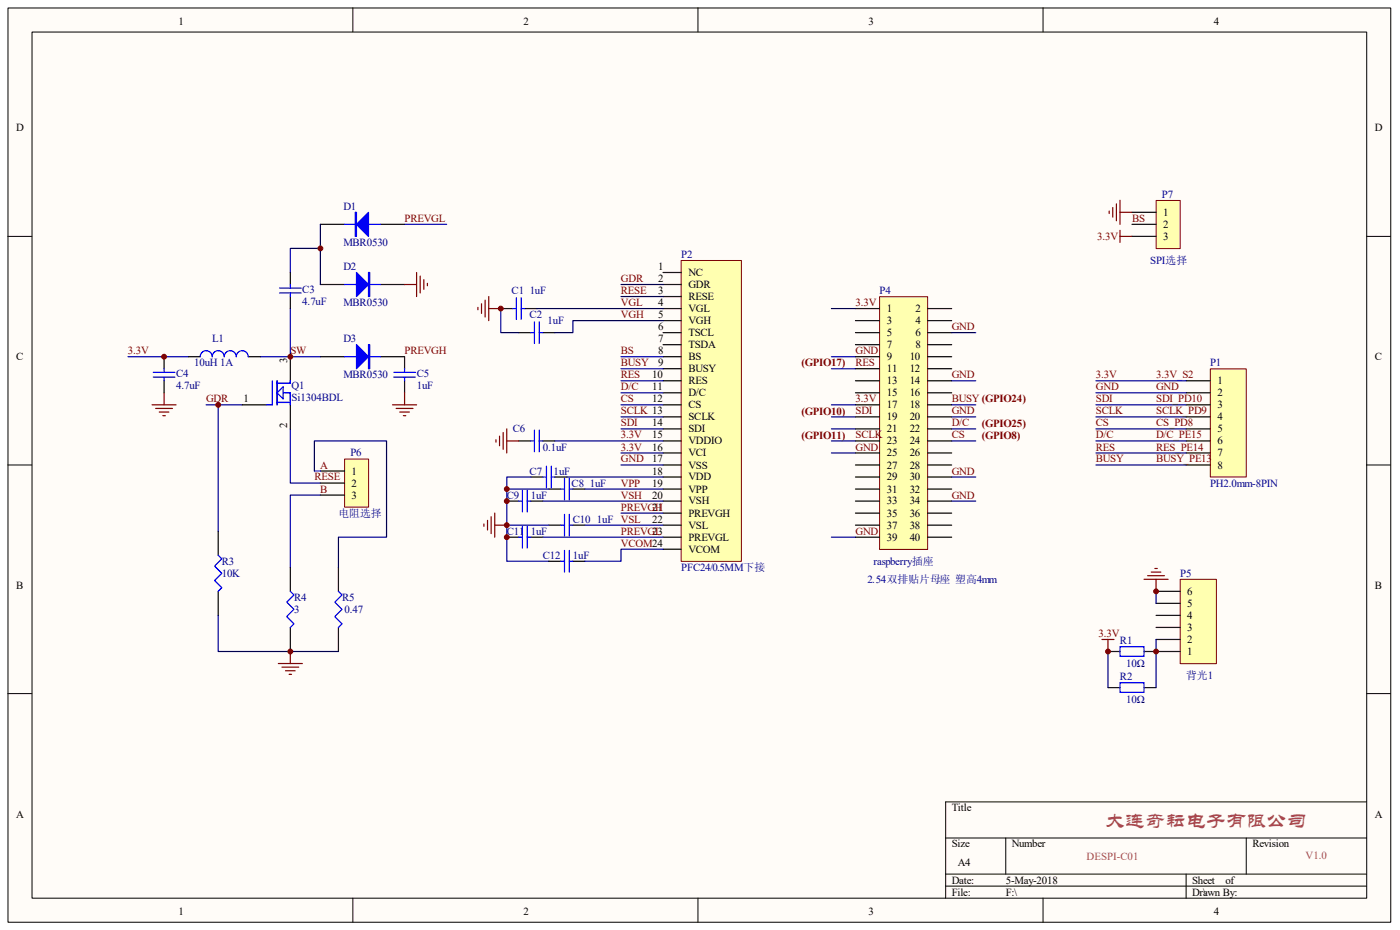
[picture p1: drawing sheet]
<svg xmlns="http://www.w3.org/2000/svg" width="244mm" height="162mm" viewBox="0 0 244 162" stroke-linecap="round" stroke-linejoin="round" font-family="sans-serif">
<path d="M1.4 1.4h241v159.2h-241z" fill="#fffcf8"/>
<g fill="none" stroke="#000" stroke-width=".17">
<path d="M1.4 1.4h241v159.2h-241zM5.6 5.6h232.6v150.9h-232.6zM61.5 1.4v4.1M121.7 1.4v4.1M181.8 1.4v4.1M1.4 41.2h4.1M238.2 41.2h4.2M1.4 81h4.1M238.2 81h4.2M1.4 120.8h4.1M238.2 120.8h4.2M238.2 139.7h-73.4v16.8"/>
<path d="M61.5 156.5v4.1M121.7 156.5v4.1M164.8 146h73.4M164.8 152.3h73.4M164.8 154.4h73.4M175.3 146v6.3M181.8 156.5v4.1M206.8 152.3v4.2M217.2 146v6.3"/>
</g>
<g fill="none" stroke="#000" stroke-width=".21">
<path d="M50.6 47.5v2.1M50.6 51.7v2.1M87.3 53.8h2.1M90.4 57.9h2.1M91.5 53.8h2.1M94.6 57.9h2.1M28.6 62.1v2.1M28.6 66.3v2.1M70.5 62.1v2.1M70.5 66.3v2.1M90.4 76.8h2.1M94.6 76.8h2.1"/>
<path d="M88.3 87.3h2.1M88.3 93.6h2.1M92.5 87.3h2.1M92.5 93.6h2.1M95.7 85.2h2.1M95.7 91.5h2.1M95.7 97.8h2.1M99.9 85.2h2.1M99.9 91.5h2.1M99.9 97.8h2.1"/>
</g>
<g fill="none" stroke="#00f" stroke-width=".21">
<path d="M48.7 50.2h3.8M48.7 51h3.8M50.6 49.6v.6M50.6 51v.7M89.4 53.8h.6M90 51.9v3.7M90.9 53.8h.6M90.9 51.9v3.7M92.5 57.9h.7M93.2 56.1v3.7M94 57.9h.6M94 56.1v3.7"/>
<path d="M26.7 64.9h3.8M26.7 65.7h3.8M28.6 64.2v.7M28.6 65.7v.6M68.6 64.9h3.8M68.6 65.7h3.8M70.5 64.2v.7M70.5 65.7v.6M92.5 76.8h.7M93.2 74.9v3.8M94 76.8h.6M94 74.9v3.8"/>
<path d="M90.4 87.3h.7M90.4 93.6h.7M91.1 85.4v3.8M91.1 91.7v3.8M91.9 87.3h.6M91.9 85.4v3.8M91.9 91.7v3.8M91.9 93.6h.6M97.8 85.2h.6M97.8 91.5h.6M97.8 97.8h.6M98.4 83.3v3.8"/>
<path d="M98.4 89.6v3.8M98.4 95.9v3.8M99.2 85.2h.7M99.2 83.3v3.8M99.2 89.6v3.8M99.2 95.9v3.8M99.2 91.5h.7M99.2 97.8h.7"/>
</g>
<path d="M83.3 53.5v.5M83.9 52.9v1.7M84.6 52.3v2.9M85.2 51.7v4.1M85.2 53.8h2.1" fill="none" stroke="#800000" stroke-width=".21"/>
<path d="M118.8 45.4h10.4v52.4h-10.4z" fill="#ffffb0"/>
<path d="M118.7 45.4h10.5v52.4h-10.5z" fill="none" stroke="#800000" stroke-width=".17"/>
<g fill="none" stroke="#000" stroke-width=".21">
<path d="M55.9 39.1h4.1M66.3 39.1h4.2M55.9 49.6h4.1M66.3 49.6h4.2M115.6 57.9h3.1M115.6 55.8h3.1M115.6 53.8h3.1M115.6 51.7h3.1M115.6 49.6h3.1M115.6 47.5h3.1M32.8 62.1h2.1M43.3 62.1h2.1"/>
<path d="M55.9 62.1h4.1M66.3 62.1h4.2M115.6 78.9h3.1M115.6 76.8h3.1M115.6 74.7h3.1M115.6 72.6h3.1M115.6 70.5h3.1M115.6 68.4h3.1M115.6 66.3h3.1M115.6 64.2h3.1M115.6 62.1h3.1M115.6 60h3.1"/>
<path d="M38 92.5v4.2M50.6 98.8v4.2M92.5 83.1h2.1M96.7 83.1h2.1M115.6 95.7h3.1M115.6 93.6h3.1M115.6 91.5h3.1M115.6 89.4h3.1M115.6 87.3h3.1M115.6 85.2h3.1M115.6 83.1h3.1M115.6 81h3.1"/>
<path d="M38 103v4.2M50.6 109.3v4.2"/>
</g>
<g fill="none" stroke="#000080" stroke-width=".21">
<path d="M55.9 39.1v10.5M70.5 39.1h7.4M50.6 53.8v8.3M55.9 43.3h-5.3v4.2M87.3 53.8v4.1h3.1M93.6 53.8h22M108.3 49.6h7.3M108.3 51.7h7.3M115.6 55.8h-15.7v2.1h-3.2M22.3 62.1h10.5M35.9 70.5h6.3M45.4 62.1h10.5"/>
<path d="M96.7 76.8h18.9M108.3 78.9h7.3M88.3 85.2h7.4M88.3 91.5h7.4M92.5 83.1h-4.2v14.7h7.4M94.6 87.3h21M94.6 93.6h21M98.8 83.1h16.8M102 91.5h13.6M102 85.2h13.6M108.3 81h7.3M108.3 89.4h7.3"/>
<path d="M115.6 95.7h-7.3v2.1h-6.3"/>
</g>
<g fill="none" stroke="#800000" stroke-width=".21">
<path d="M70.5 49.6h2.1M72.6 47.5v4.2M73.2 48.1v2.9M73.9 48.7v1.7M74.5 49.3v.5M26.5 70.5h4.2M27.1 71.1h3M27.8 71.8h1.6M28.4 72.4h.4M28.6 68.4v2.1M68.4 70.5h4.2M69.1 71.1h2.9"/>
<path d="M69.7 71.8h1.7M70.3 72.4h.4M70.5 68.4v2.1M86.5 76.6v.4M87.1 76v1.6M87.7 75.3v3M88.3 74.7v4.2M88.3 76.8h2.1M84.4 91.3v.4M85 90.6v1.7M85.6 90v2.9M86.2 89.4v4.2"/>
<path d="M86.2 91.5h2.1M48.5 115.6h4.2M49.1 116.2h3M49.8 116.8h1.7M50.4 117.5h.4M50.6 113.5v2.1"/>
</g>
<path d="M60 39.1h6.3M60 49.6h6.3M34.9 62.1a1.05 1.05 0 0 1 1-1 1.05 1.05 0 0 1 1.1 1 1.05 1.05 0 0 1 1-1 1.05 1.05 0 0 1 1.1 1 1.05 1.05 0 0 1 1-1 1.05 1.05 0 0 1 1.1 1 1.05 1.05 0 0 1 1-1 1.05 1.05 0 0 1 1.1 1M60 62.1h6.3M38 96.7l.7 .6-1.3 1.3 1.3 1.3-1.3 1.2 1.3 1.3-.7 .6M94.6 83.1h.7M95.3 81.2v3.8M96.1 83.1h.6M96.1 81.2v3.8M50.6 103l.6 .6-1.2 1.3 1.2 1.3-1.2 1.2 1.2 1.3-.6 .6" fill="none" stroke="#00f" stroke-width=".21"/>
<g fill="#00f" stroke="#00f" stroke-width=".21">
<path d="M62.1 60l2.1 2.1-2.1 2.1z"/>
<path d="M62.1 47.5l2.1 2.1-2.1 2.1z"/>
<path d="M62.1 39.1l2.1-2.1v4.2z"/>
<path d="M64.2 60h.2v4.2h-.2z" fill-rule="evenodd"/>
<path d="M64.2 47.5h.2v4.2h-.2z" fill-rule="evenodd"/>
<path d="M61.9 37h.2v4.2h-.2z" fill-rule="evenodd"/>
</g>
<path d="M60.1 80h4.2v8.3h-4.2z" fill="#ffffb0"/>
<path d="M60.1 80h4.2v8.3h-4.2z" fill="none" stroke="#800000" stroke-width=".17"/>
<path d="M55.9 82h4.1M55.9 84.1h4.1M55.9 86.2h4.1M59 98.8v4.2M59 109.3v4.2" fill="none" stroke="#000" stroke-width=".21"/>
<path d="M38 70.5v22M50.6 74.7v9.4h5.3M55.9 86.2h-5.3v12.6M38 107.2v6.3h21" fill="none" stroke="#000080" stroke-width=".21"/>
<path d="M59 103l.6 .6-1.2 1.3 1.2 1.3-1.2 1.2 1.2 1.3-.6 .6" fill="none" stroke="#00f" stroke-width=".21"/>
<path d="M153.4 51.7h8.3v44h-8.3z" fill="#ffffb0"/>
<path d="M153.3 51.7h8.4v44h-8.4z" fill="none" stroke="#800000" stroke-width=".17"/>
<g fill="none" stroke="#000" stroke-width=".21">
<path d="M149.1 53.8h4.2M149.1 55.8h4.2M149.1 57.9h4.2M161.7 53.8h4.2M161.7 55.8h4.2M161.7 57.9h4.2M149.1 60h4.2M149.1 62.1h4.2M149.1 64.2h4.2M149.1 66.3h4.2M149.1 68.4h4.2M149.1 70.5h4.2"/>
<path d="M149.1 72.6h4.2M149.1 74.7h4.2M149.1 76.8h4.2M149.1 78.9h4.2M161.7 60h4.2M161.7 62.1h4.2M161.7 64.2h4.2M161.7 66.3h4.2M161.7 68.4h4.2M161.7 70.5h4.2M161.7 72.6h4.2M161.7 74.7h4.2"/>
<path d="M161.7 76.8h4.2M161.7 78.9h4.2M149.1 81h4.2M149.1 83.1h4.2M149.1 85.2h4.2M149.1 87.3h4.2M149.1 89.4h4.2M149.1 91.5h4.2M149.1 93.6h4.2M161.7 81h4.2M161.7 83.1h4.2M161.7 85.2h4.2"/>
<path d="M161.7 87.3h4.2M161.7 89.4h4.2M161.7 91.5h4.2M161.7 93.6h4.2"/>
</g>
<path d="M108.3 64.2h7.3M108.3 66.3h7.3M108.3 68.4h7.3M108.3 70.5h7.3M108.3 72.6h7.3M108.3 74.7h7.3" fill="none" stroke="#000080" stroke-width=".21"/>
<path d="M205.8 101h6.2v14.6h-6.2z" fill="#ffffb0"/>
<path d="M205.7 100.9h6.3v14.7h-6.3z" fill="none" stroke="#800000" stroke-width=".17"/>
<path d="M193.1 113.5h2.1M199.4 113.5h6.3M201.5 111.4h4.2M201.5 109.3h4.2M201.5 107.2h4.2M201.5 105.1h4.2M201.5 103h4.2" fill="none" stroke="#000" stroke-width=".21"/>
<path d="M108.3 62.1h7.3M201.5 103v2.1" fill="none" stroke="#000080" stroke-width=".21"/>
<path d="M200.7 99.7h1.7M201.3 99h.4M192.1 111.4h2.1M193.1 111.4v2.1M199.4 100.9h4.2M200.1 100.3h2.9M201.5 100.9v2.1" fill="none" stroke="#800000" stroke-width=".21"/>
<path d="M195.2 112.6h4.2v1.7h-4.2z" fill="none" stroke="#00f" stroke-width=".21"/>
<path d="M201.6 35h4.1v8.3h-4.1z" fill="#ffffb0"/>
<path d="M201.5 34.9h4.2v8.4h-4.2z" fill="none" stroke="#800000" stroke-width=".17"/>
<path d="M197.3 37h4.2M197.3 39.1h4.2M197.3 41.2h4.2M193.1 119.8h2.1M199.4 119.8h2.1" fill="none" stroke="#000" stroke-width=".21"/>
<path d="M195.2 118.9h4.2v1.7h-4.2z" fill="none" stroke="#00f" stroke-width=".21"/>
<path d="M193.1 113.5v6.3M201.5 111.4v8.4" fill="none" stroke="#000080" stroke-width=".21"/>
<path d="M193.4 36.8v.4M194 36.1v1.7M194.6 35.5v3M195.2 34.9v4.2M195.2 37h2.1M195.2 40.1v2.1M195.2 41.2h2.1" fill="none" stroke="#800000" stroke-width=".21"/>
<path d="M211 64.3h6.2v18.8h-6.2z" fill="#ffffb0"/>
<path d="M211 64.3h6.2v18.8h-6.2z" fill="none" stroke="#800000" stroke-width=".17"/>
<path d="M42.2 70.5h4.2M50.6 62.1v4.2M50.6 70.5v4.2M206.8 66.3h4.2M206.8 68.4h4.2M206.8 70.5h4.2M206.8 72.6h4.2M206.8 74.7h4.2M206.8 76.8h4.2M206.8 78.9h4.2M206.8 81h4.2" fill="none" stroke="#000" stroke-width=".21"/>
<g fill="none" stroke="#000080" stroke-width=".21">
<path d="M144.9 53.8h4.2M165.9 57.9h4.2M144.9 70.5h4.2M144.9 72.6h4.2M144.9 74.7h4.2M144.9 76.8h4.2M144.9 78.9h4.2M144.9 64.2h4.2M144.9 62.1h4.2M165.9 66.3h4.2M165.9 70.5h4.2M165.9 72.6h4.2"/>
<path d="M165.9 74.7h4.2M165.9 76.8h4.2M191 66.3h15.8M191 68.4h15.8M191 70.5h15.8M191 72.6h15.8M191 74.7h15.8M191 76.8h15.8M191 78.9h15.8M54.8 82v-5.2h12.6v16.8h-8.4v5.2M144.9 93.6h4.2M165.9 83.1h4.2"/>
<path d="M165.9 87.3h4.2M191 81h15.8"/>
</g>
<path d="M47.5 66.3v4.2h-1.1M48.3 66.3v4.2M48.3 70.1h2.3M48.3 68.4l1.1-1v2.1zM49.4 68.4h1.2v2.1M50.6 66.3v.4h-2.3M54.8 82h1.1" fill="none" stroke="#00f" stroke-width=".21"/>
<g fill="#800000" stroke="#800000" stroke-width=".17">
<circle cx="88.3" cy="87.3" r=".42"/>
<circle cx="88.3" cy="93.6" r=".42"/>
<circle cx="87.3" cy="53.8" r=".42"/>
<circle cx="28.6" cy="62.1" r=".42"/>
<circle cx="88.3" cy="91.5" r=".42"/>
<circle cx="50.6" cy="113.5" r=".42"/>
<circle cx="55.9" cy="43.3" r=".42"/>
<circle cx="50.6" cy="62.1" r=".42"/>
<circle cx="88.3" cy="85.2" r=".42"/>
<circle cx="38" cy="70.5" r=".42"/>
<circle cx="201.5" cy="113.5" r=".42"/>
<circle cx="201.5" cy="103" r=".42"/>
<circle cx="193.1" cy="113.5" r=".42"/>
</g>
<text font-size="3.5" fill="#aa4055" x="192.6" y="144.1">大连奇耘电子有限公司</text>
<g font-size="1.9">
<text x="31.1" y="4.3">1</text>
<text x="91.3" y="4.3">2</text>
<text x="151.4" y="4.3">3</text>
<text x="211.6" y="4.3">4</text>
<text x="2.8" y="22.9">D</text>
<text x="239.7" y="22.9">D</text>
<text x="202.8" y="37.6">1</text>
<text x="202.8" y="39.7">2</text>
<text x="202.8" y="41.8">3</text>
<text x="114.8" y="47">1</text>
<text x="114.8" y="53.3">4</text>
<text x="114.8" y="51.2">3</text>
<text x="114.8" y="49.1">2</text>
<text x="120" y="52.3">RESE</text>
<text x="120" y="50.2">GDR</text>
<text x="120" y="48.1">NC</text>
<text x="114.8" y="59.6">7</text>
<text x="114.8" y="57.5">6</text>
<text x="114.8" y="55.4">5</text>
<text x="120" y="58.5">TSCL</text>
<text x="120" y="56.5">VGH</text>
<text x="120" y="54.4">VGL</text>
<text x="154.6" y="54.4">1</text>
<text x="154.6" y="56.5">3</text>
<text x="154.6" y="58.5">5</text>
<text x="159.6" y="54.4">2</text>
<text x="159.6" y="56.5">4</text>
<text x="159.6" y="58.5">6</text>
<text x="2.8" y="62.7">C</text>
<text x="50" y="63.2" transform="rotate(-90 50 63.2)">3</text>
<text x="113.7" y="65.9">10</text>
<text x="114.8" y="63.8">9</text>
<text x="114.8" y="61.7">8</text>
<text x="120" y="64.8">BUSY</text>
<text x="120" y="62.7">BS</text>
<text x="120" y="60.7">TSDA</text>
<text x="154.6" y="60.7">7</text>
<text x="154.6" y="62.7">9</text>
<text x="154.6" y="64.8">11</text>
<text x="158.6" y="62.7">10</text>
<text x="158.6" y="64.8">12</text>
<text x="159.6" y="60.7">8</text>
<text x="239.7" y="62.7">C</text>
<text x="42.5" y="70.1">1</text>
<text x="113.7" y="70.1">12</text>
<text x="113.7" y="68">11</text>
<text x="120" y="71.1">CS</text>
<text x="120" y="69">D/C</text>
<text x="120" y="66.9">RES</text>
<text x="154.6" y="66.9">13</text>
<text x="154.6" y="69">15</text>
<text x="154.6" y="71.1">17</text>
<text x="158.6" y="66.9">14</text>
<text x="158.6" y="69">16</text>
<text x="158.6" y="71.1">18</text>
<text x="212.2" y="66.9">1</text>
<text x="212.2" y="69">2</text>
<text x="212.2" y="71.1">3</text>
<text x="50" y="74.5" transform="rotate(-90 50 74.5)">2</text>
<text x="113.7" y="76.4">15</text>
<text x="113.7" y="74.3">14</text>
<text x="120" y="77.4">VDDIO</text>
<text x="120" y="75.3">SDI</text>
<text x="120" y="73.2">SCLK</text>
<text x="154.6" y="73.2">19</text>
<text x="154.6" y="75.3">21</text>
<text x="154.6" y="77.4">23</text>
<text x="158.6" y="73.2">20</text>
<text x="158.6" y="75.3">22</text>
<text x="158.6" y="77.4">24</text>
<text x="212.2" y="73.2">4</text>
<text x="212.2" y="75.3">5</text>
<text x="212.2" y="77.4">6</text>
<text x="61.3" y="82.7">1</text>
<text x="113.7" y="82.7">18</text>
<text x="113.7" y="80.6">17</text>
<text x="113.7" y="78.5">16</text>
<text x="120" y="83.7">VDD</text>
<text x="120" y="81.6">VSS</text>
<text x="120" y="79.5">VCI</text>
<text x="154.6" y="79.5">25</text>
<text x="154.6" y="81.6">27</text>
<text x="154.6" y="83.7">29</text>
<text x="158.6" y="79.5">26</text>
<text x="158.6" y="81.6">28</text>
<text x="158.6" y="83.7">30</text>
<text x="212.2" y="79.5">7</text>
<text x="212.2" y="81.6">8</text>
<text x="61.3" y="84.7">2</text>
<text x="61.3" y="86.9">3</text>
<text x="113.7" y="88.9">21</text>
<text x="113.7" y="86.9">20</text>
<text x="113.7" y="84.7">19</text>
<text x="120" y="90">PREVGH</text>
<text x="120" y="87.9">VSH</text>
<text x="120" y="85.8">VPP</text>
<text x="154.6" y="85.8">31</text>
<text x="154.6" y="87.9">33</text>
<text x="154.6" y="90">35</text>
<text x="158.6" y="85.8">32</text>
<text x="158.6" y="87.9">34</text>
<text x="158.6" y="90">36</text>
<text x="113.7" y="93.1">23</text>
<text x="113.7" y="91.1">22</text>
<text x="120" y="94.2">PREVGL</text>
<text x="120" y="92.1">VSL</text>
<text x="154.6" y="92.1">37</text>
<text x="154.6" y="94.2">39</text>
<text x="158.6" y="92.1">38</text>
<text x="158.6" y="94.2">40</text>
<text x="120" y="96.3">VCOM</text>
<text x="2.8" y="102.6">B</text>
<text x="207" y="107.8">4</text>
<text x="207" y="105.7">5</text>
<text x="207" y="103.6">6</text>
<text x="239.7" y="102.6">B</text>
<text x="207" y="112">2</text>
<text x="207" y="109.9">3</text>
<text x="207" y="114.1">1</text>
<text x="2.8" y="142.4">A</text>
<text x="165.9" y="141.3">Title</text>
<text x="239.7" y="142.4">A</text>
<text x="165.9" y="147.6">Size</text>
<text x="176.4" y="147.6">Number</text>
<text x="218.3" y="147.6">Revision</text>
<text x="165.9" y="153.9">Date:</text>
<text x="165.9" y="156">File:</text>
<text x="167" y="150.8">A4</text>
<text x="175.3" y="153.9">5-May-2018</text>
<text x="175.3" y="156">F:\</text>
<text x="207.8" y="153.9">Sheet</text>
<text x="207.8" y="156">Drawn By:</text>
<text x="209.7" y="156">\</text>
<text x="213.6" y="153.9">of</text>
<text x="31.1" y="159.4">1</text>
<text x="91.3" y="159.4">2</text>
<text x="151.4" y="159.4">3</text>
<text x="211.6" y="159.4">4</text>
</g>
<g font-size="1.9" fill="#000080">
<text x="202.6" y="34.5">P7</text>
<text x="59.9" y="36.5">D1</text>
<text x="59.9" y="47">D2</text>
<text x="59.9" y="42.8">MBR0530</text>
<text x="118.7" y="44.9">P2</text>
<text x="200.5" y="46">SPI选择</text>
<text x="52.7" y="51">C3</text>
<text x="52.7" y="53.1">4.7uF</text>
<text x="59.9" y="53.3">MBR0530</text>
<text x="89.2" y="51.2">C1 1uF</text>
<text x="153.3" y="51.2">P4</text>
<text x="37" y="59.6">L1</text>
<text x="59.9" y="59.6">D3</text>
<text x="92.3" y="55.4">C2</text>
<text x="95.5" y="56.5">1uF</text>
<text x="30.7" y="65.7">C4</text>
<text x="33.9" y="63.8">10uH 1A</text>
<text x="59.9" y="65.9">MBR0530</text>
<text x="72.6" y="65.7">C5</text>
<text x="210.9" y="63.8">P1</text>
<text x="30.7" y="67.8">4.7uF</text>
<text x="50.8" y="67.8">Q1</text>
<text x="50.8" y="69.9">Si1304BDL</text>
<text x="72.6" y="67.8">1uF</text>
<text x="89.4" y="75.3">C6</text>
<text x="61.1" y="79.5">P6</text>
<text x="92.3" y="82.7">C7</text>
<text x="94.6" y="78.5">0.1uF</text>
<text x="96.5" y="82.7">1uF</text>
<text x="59" y="90">电阻选择</text>
<text x="88.3" y="86.9">C9</text>
<text x="92.5" y="86.9">1uF</text>
<text x="99.6" y="84.7">C8 1uF</text>
<text x="210.9" y="84.7">PH2.0mm-8PIN</text>
<text x="88.3" y="93.1">C11 1uF</text>
<text x="99.9" y="91.1">C10 1uF VSL</text>
<text x="38.6" y="98.4">R3</text>
<text x="38.6" y="100.5">10K</text>
<text x="94.6" y="97.3">C12</text>
<text x="99.9" y="97.3">1uF</text>
<text x="118.7" y="99.4">PFC24/0.5MM下接</text>
<text x="151.2" y="101.5">2.54双排贴片母座 塑高4mm</text>
<text x="152.3" y="98.4">raspberry插座</text>
<text x="205.7" y="100.5">P5</text>
<text x="51.3" y="104.6">R4</text>
<text x="51.3" y="106.8">3</text>
<text x="59.6" y="104.6">R5</text>
<text x="60.1" y="106.8">0.47</text>
<text x="195.2" y="112.2">R1</text>
<text x="195.2" y="118.5">R2</text>
<text x="196.3" y="116.2">10Ω</text>
<text x="206.8" y="118.3">背光1</text>
<text x="196.3" y="122.5">10Ω</text>
</g>
<g font-size="1.9" fill="#800000">
<text x="70.5" y="38.6">PREVGL</text>
<text x="191.3" y="41.8">3.3V</text>
<text x="197.4" y="38.6">BS</text>
<text x="108.2" y="49.1">GDR</text>
<text x="108.2" y="51.2">RESE</text>
<text x="108.2" y="53.3">VGL</text>
<text x="149.1" y="53.3">3.3V</text>
<text x="108.2" y="55.4">VGH</text>
<text x="165.9" y="57.5">GND</text>
<text x="22.3" y="61.7">3.3V</text>
<text x="50.6" y="61.7">SW</text>
<text x="70.5" y="61.7">PREVGH</text>
<text x="108.2" y="63.8">BUSY</text>
<text x="108.2" y="65.9">RES</text>
<text x="108.2" y="61.7">BS</text>
<text x="139.7" y="63.8">(GPIO17)</text>
<text x="149.1" y="63.8">RES</text>
<text x="149.1" y="61.7">GND</text>
<text x="165.9" y="65.9">GND</text>
<text x="191" y="65.9">3.3V</text>
<text x="201.5" y="65.9">3.3V_S2</text>
<text x="35.9" y="70.1">GDR</text>
<text x="108.2" y="68">D/C</text>
<text x="108.2" y="70.1">CS</text>
<text x="149.1" y="70.1">3.3V</text>
<text x="165.9" y="70.1">BUSY (GPIO24)</text>
<text x="191" y="68">GND</text>
<text x="191" y="70.1">SDI</text>
<text x="201.5" y="68">GND</text>
<text x="201.5" y="70.1">SDI_PD10</text>
<text x="108.2" y="72.2">SCLK 13</text>
<text x="108.2" y="74.3">SDI</text>
<text x="108.2" y="76.4">3.3V</text>
<text x="139.7" y="72.2">(GPIO10)</text>
<text x="139.7" y="76.4">(GPIO11)</text>
<text x="149.1" y="76.4">SCLK</text>
<text x="149.1" y="72.2">SDI</text>
<text x="165.9" y="74.3">D/C</text>
<text x="165.9" y="76.4">CS</text>
<text x="165.9" y="72.2">GND</text>
<text x="171.1" y="74.3">(GPIO25)</text>
<text x="171.1" y="76.4">(GPIO8)</text>
<text x="191" y="72.2">SCLK</text>
<text x="191" y="74.3">CS</text>
<text x="191" y="76.4">D/C</text>
<text x="201.5" y="72.2">SCLK_PD9</text>
<text x="201.5" y="74.3">CS_PD8</text>
<text x="201.5" y="76.4">D/C_PE15</text>
<text x="54.8" y="83.7">RESE</text>
<text x="55.8" y="81.6">A</text>
<text x="108.2" y="78.5">3.3V</text>
<text x="108.2" y="80.6">GND</text>
<text x="149.1" y="78.5">GND</text>
<text x="165.9" y="82.7">GND</text>
<text x="191" y="78.5">RES</text>
<text x="191" y="80.6">BUSY</text>
<text x="201.5" y="78.5">RES_PE14</text>
<text x="201.5" y="80.6">BUSY_PE13</text>
<text x="55.8" y="85.8">B</text>
<text x="108.2" y="84.7">VPP</text>
<text x="108.2" y="86.9">VSH</text>
<text x="108.2" y="88.9">PREVGH</text>
<text x="165.9" y="86.9">GND</text>
<text x="108.2" y="93.1">PREVGL</text>
<text x="108.2" y="95.2">VCOM24</text>
<text x="149.1" y="93.1">GND</text>
<text x="191.5" y="111">3.3V</text>
</g>
<g font-size="1.9" fill="#aa4055">
<text x="189.4" y="149.7">DESPI-C01</text>
<text x="227.6" y="149.7">V1.0</text>
</g>
</svg>
